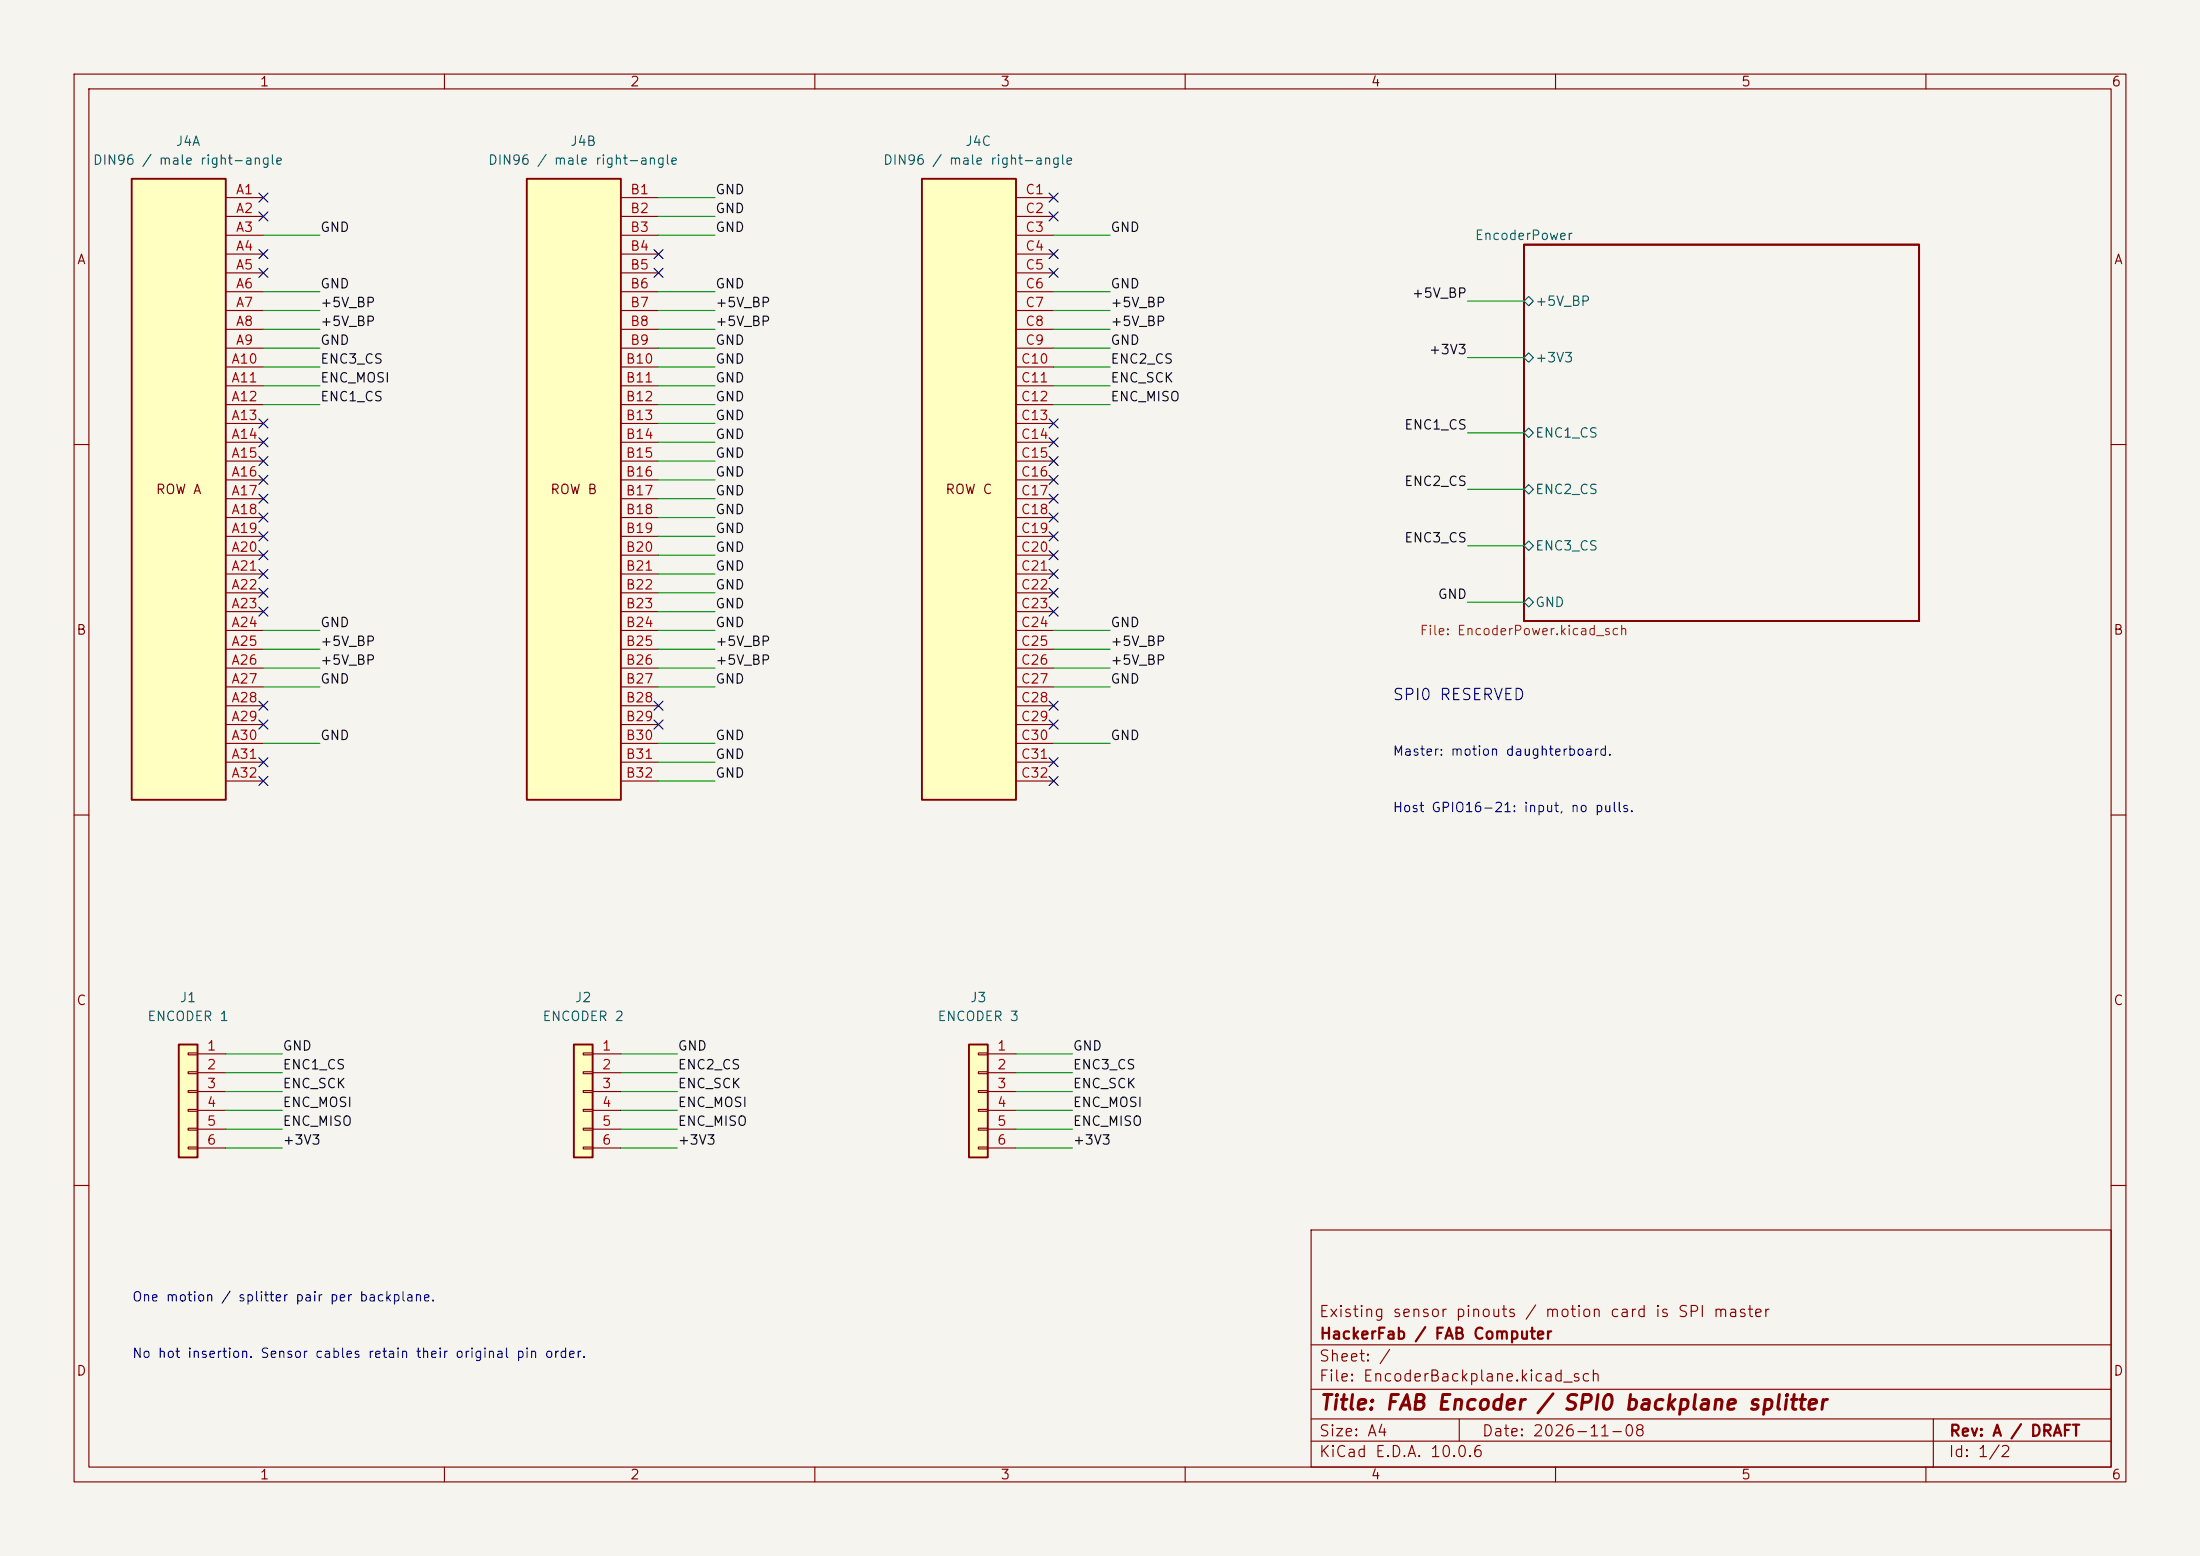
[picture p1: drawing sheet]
<svg xmlns="http://www.w3.org/2000/svg" width="297mm" height="210mm" viewBox="0 0 297 210" stroke-linecap="round" stroke-linejoin="round" font-family="sans-serif">
<path d="M0 0h297v210h-297z" fill="#f5f4ef" stroke="#f5f4ef" stroke-width=".14"/>
<g fill="none" stroke="#840000" stroke-width=".15">
<path d="M10 10h277v190h-277zM12 12h273v186h-273zM60 10v2M110 10v2M160 10v2M210 10v2M260 10v2M10 60h2M285 60h2M10 110h2M285 110h2M10 160h2"/>
<path d="M177 166h108v32h-108zM285 160h2M60 198v2M110 198v2M160 198v2M177 194.5h108M177 191.5h108M177 187.5h108M177 181.5h108M197 191.5v3M210 198v2M260 198v2"/>
<path d="M261 191.5v6.5"/>
</g>
<path d="M205.7 33h53.4v50.8h-53.4z" fill="none" stroke="#840000" stroke-width=".25"/>
<path d="M205.7 40.6l.7-.6 .6 .6-.6 .7zM205.7 48.3l.7-.7 .6 .7-.6 .6zM205.7 58.4l.7-.6 .6 .6-.6 .7zM205.7 66l.7-.6 .6 .6-.6 .7zM205.7 73.7l.7-.7 .6 .7-.6 .6zM205.7 81.3l.7-.7 .6 .7-.6 .6z" fill="none" stroke="#006464" stroke-width=".15"/>
<path d="M17.8 24.1h12.7v83.9h-12.7z" fill="#ffffc2"/>
<path d="M17.8 24.1h12.7v83.9h-12.7z" fill="none" stroke="#840000" stroke-width=".25"/>
<g fill="none" stroke="#840000" stroke-width=".15">
<path d="M30.5 26.7h5.1M30.5 29.2h5.1M30.5 31.8h5.1M30.5 34.3h5.1M30.5 36.8h5.1M30.5 39.4h5.1M30.5 41.9h5.1M30.5 44.5h5.1M30.5 47h5.1M30.5 49.5h5.1M30.5 52.1h5.1M30.5 54.6h5.1"/>
<path d="M30.5 57.2h5.1M30.5 59.7h5.1M30.5 62.2h5.1M30.5 64.8h5.1M30.5 67.3h5.1M30.5 69.9h5.1M30.5 72.4h5.1M30.5 74.9h5.1M30.5 77.5h5.1M30.5 80h5.1M30.5 82.6h5.1M30.5 85.1h5.1"/>
<path d="M30.5 87.6h5.1M30.5 90.2h5.1M30.5 92.7h5.1M30.5 95.3h5.1M30.5 97.8h5.1M30.5 100.3h5.1M30.5 102.9h5.1M30.5 105.4h5.1"/>
</g>
<path d="M124.5 24.1h12.7v83.9h-12.7z" fill="#ffffc2"/>
<path d="M124.5 24.1h12.7v83.9h-12.7z" fill="none" stroke="#840000" stroke-width=".25"/>
<g fill="none" stroke="#840000" stroke-width=".15">
<path d="M137.2 26.7h5M137.2 29.2h5M137.2 31.8h5M137.2 34.3h5M137.2 36.8h5M137.2 39.4h5M137.2 41.9h5M137.2 44.5h5M137.2 47h5M137.2 49.5h5M137.2 52.1h5M137.2 54.6h5"/>
<path d="M137.2 57.2h5M137.2 59.7h5M137.2 62.2h5M137.2 64.8h5M137.2 67.3h5M137.2 69.9h5M137.2 72.4h5M137.2 74.9h5M137.2 77.5h5M137.2 80h5M137.2 82.6h5M137.2 85.1h5"/>
<path d="M137.2 87.6h5M137.2 90.2h5M137.2 92.7h5M137.2 95.3h5M137.2 97.8h5M137.2 100.3h5M137.2 102.9h5M137.2 105.4h5"/>
</g>
<path d="M71.1 24.1h12.7v83.9h-12.7z" fill="#ffffc2"/>
<path d="M71.1 24.1h12.7v83.9h-12.7z" fill="none" stroke="#840000" stroke-width=".25"/>
<g fill="none" stroke="#840000" stroke-width=".15">
<path d="M83.8 26.7h5.1M83.8 29.2h5.1M83.8 31.8h5.1M83.8 34.3h5.1M83.8 36.8h5.1M83.8 39.4h5.1M83.8 41.9h5.1M83.8 44.5h5.1M83.8 47h5.1M83.8 49.5h5.1M83.8 52.1h5.1M83.8 54.6h5.1"/>
<path d="M83.8 57.2h5.1M83.8 59.7h5.1M83.8 62.2h5.1M83.8 64.8h5.1M83.8 67.3h5.1M83.8 69.9h5.1M83.8 72.4h5.1M83.8 74.9h5.1M83.8 77.5h5.1M83.8 80h5.1M83.8 82.6h5.1M83.8 85.1h5.1"/>
<path d="M83.8 87.6h5.1M83.8 90.2h5.1M83.8 92.7h5.1M83.8 95.3h5.1M83.8 97.8h5.1M83.8 100.3h5.1M83.8 102.9h5.1M83.8 105.4h5.1"/>
</g>
<path d="M130.8 141h2.5v15.2h-2.5z" fill="#ffffc2"/>
<path d="M130.8 141h2.5v15.2h-2.5z" fill="none" stroke="#840000" stroke-width=".25"/>
<path d="M132.1 142.1h1.2v.3h-1.2zM132.1 144.7h1.2v.2h-1.2zM132.1 147.2h1.2v.2h-1.2zM132.1 149.7h1.2v.3h-1.2zM132.1 152.3h1.2v.2h-1.2zM132.1 154.8h1.2v.3h-1.2zM133.3 142.2h3.9M133.3 144.8h3.9M133.3 147.3h3.9M133.3 149.9h3.9M133.3 152.4h3.9M133.3 154.9h3.9" fill="none" stroke="#840000" stroke-width=".15"/>
<path d="M77.5 141h2.5v15.2h-2.5z" fill="#ffffc2"/>
<path d="M77.5 141h2.5v15.2h-2.5z" fill="none" stroke="#840000" stroke-width=".25"/>
<path d="M78.7 142.1h1.3v.3h-1.3zM78.7 144.7h1.3v.2h-1.3zM78.7 147.2h1.3v.2h-1.3zM78.7 149.7h1.3v.3h-1.3zM78.7 152.3h1.3v.2h-1.3zM78.7 154.8h1.3v.3h-1.3zM80 142.2h3.8M80 144.8h3.8M80 147.3h3.8M80 149.9h3.8M80 152.4h3.8M80 154.9h3.8" fill="none" stroke="#840000" stroke-width=".15"/>
<path d="M24.1 141h2.6v15.2h-2.6z" fill="#ffffc2"/>
<path d="M24.1 141h2.6v15.2h-2.6z" fill="none" stroke="#840000" stroke-width=".25"/>
<path d="M25.4 142.1h1.3v.3h-1.3zM25.4 144.7h1.3v.2h-1.3zM25.4 147.2h1.3v.2h-1.3zM25.4 149.7h1.3v.3h-1.3zM25.4 152.3h1.3v.2h-1.3zM25.4 154.8h1.3v.3h-1.3zM26.7 142.2h3.8M26.7 144.8h3.8M26.7 147.3h3.8M26.7 149.9h3.8M26.7 152.4h3.8M26.7 154.9h3.8" fill="none" stroke="#840000" stroke-width=".15"/>
<g fill="none" stroke="#009600" stroke-width=".15">
<path d="M35.6 31.8h7.6M35.6 39.4h7.6M88.9 31.8h7.6M88.9 39.4h7.6M88.9 26.7h7.6M88.9 29.2h7.6M142.2 31.8h7.7M142.2 39.4h7.7M35.6 54.6h7.6M35.6 41.9h7.6M35.6 44.5h7.6M35.6 47h7.6"/>
<path d="M35.6 49.5h7.6M35.6 52.1h7.6M88.9 54.6h7.6M88.9 57.2h7.6M88.9 59.7h7.6M88.9 41.9h7.6M88.9 44.5h7.6M88.9 47h7.6M88.9 49.5h7.6M88.9 52.1h7.6M142.2 54.6h7.7M142.2 41.9h7.7"/>
<path d="M142.2 44.5h7.7M142.2 47h7.7M142.2 49.5h7.7M142.2 52.1h7.7M198.1 40.6h7.6M198.1 48.3h7.6M198.1 58.4h7.6M88.9 67.3h7.6M88.9 72.4h7.6M88.9 74.9h7.6M88.9 77.5h7.6M88.9 62.2h7.6"/>
<path d="M88.9 64.8h7.6M88.9 69.9h7.6M198.1 66h7.6M198.1 73.7h7.6M35.6 85.1h7.6M35.6 87.6h7.6M35.6 90.2h7.6M35.6 92.7h7.6M88.9 80h7.6M88.9 82.6h7.6M88.9 85.1h7.6M88.9 87.6h7.6"/>
<path d="M88.9 90.2h7.6M88.9 92.7h7.6M142.2 85.1h7.7M142.2 87.6h7.7M142.2 90.2h7.7M142.2 92.7h7.7M198.1 81.3h7.6M35.6 100.3h7.6M88.9 100.3h7.6M88.9 102.9h7.6M88.9 105.4h7.6M142.2 100.3h7.7"/>
<path d="M30.5 147.3h7.6M30.5 149.9h7.6M30.5 152.4h7.6M30.5 154.9h7.6M30.5 144.8h7.6M30.5 142.2h7.6M83.8 147.3h7.6M83.8 149.9h7.6M83.8 152.4h7.6M83.8 154.9h7.6M83.8 144.8h7.6M83.8 142.2h7.6"/>
<path d="M137.2 147.3h7.6M137.2 149.9h7.6M137.2 152.4h7.6M137.2 154.9h7.6M137.2 144.8h7.6M137.2 142.2h7.6"/>
</g>
<g fill="none" stroke="#000084" stroke-width=".15">
<path d="M35 36.2l1.2 1.2M35 33.7l1.2 1.2M35 28.6l1.2 1.2M35 26.1l1.2 1.2M36.2 36.2l-1.2 1.2M36.2 33.7l-1.2 1.2M36.2 28.6l-1.2 1.2M36.2 26.1l-1.2 1.2M88.3 36.2l1.2 1.2M88.3 33.7l1.2 1.2M89.5 36.2l-1.2 1.2M89.5 33.7l-1.2 1.2"/>
<path d="M141.6 36.2l1.2 1.2M141.6 26.1l1.2 1.2M141.6 28.6l1.2 1.2M141.6 33.7l1.2 1.2M142.8 36.2l-1.2 1.2M142.8 26.1l-1.2 1.2M142.8 28.6l-1.2 1.2M142.8 33.7l-1.2 1.2M35 59.1l1.2 1.2M35 56.5l1.2 1.3M36.2 59.1l-1.2 1.2M36.2 56.5l-1.2 1.3"/>
<path d="M141.6 56.5l1.2 1.3M141.6 59.1l1.2 1.2M142.8 56.5l-1.2 1.3M142.8 59.1l-1.2 1.2M35 76.9l1.2 1.2M35 71.8l1.2 1.2M35 64.2l1.2 1.2M35 61.6l1.2 1.2M35 69.2l1.2 1.3M35 74.3l1.2 1.2M35 66.7l1.2 1.2M35 79.4l1.2 1.2"/>
<path d="M36.2 76.9l-1.2 1.2M36.2 71.8l-1.2 1.2M36.2 64.2l-1.2 1.2M36.2 61.6l-1.2 1.2M36.2 69.2l-1.2 1.3M36.2 74.3l-1.2 1.2M36.2 66.7l-1.2 1.2M36.2 79.4l-1.2 1.2M141.6 64.2l1.2 1.2M141.6 66.7l1.2 1.2M141.6 69.2l1.2 1.3M141.6 61.6l1.2 1.2"/>
<path d="M141.6 71.8l1.2 1.2M141.6 74.3l1.2 1.2M141.6 76.9l1.2 1.2M141.6 79.4l1.2 1.2M142.8 64.2l-1.2 1.2M142.8 66.7l-1.2 1.2M142.8 69.2l-1.2 1.3M142.8 61.6l-1.2 1.2M142.8 71.8l-1.2 1.2M142.8 74.3l-1.2 1.2M142.8 76.9l-1.2 1.2M142.8 79.4l-1.2 1.2"/>
<path d="M35 97.2l1.2 1.2M35 94.6l1.2 1.3M35 81.9l1.2 1.3M36.2 97.2l-1.2 1.2M36.2 94.6l-1.2 1.3M36.2 81.9l-1.2 1.3M88.3 94.6l1.2 1.3M88.3 97.2l1.2 1.2M89.5 94.6l-1.2 1.3M89.5 97.2l-1.2 1.2M141.6 81.9l1.2 1.3M141.6 94.6l1.2 1.3"/>
<path d="M141.6 97.2l1.2 1.2M142.8 81.9l-1.2 1.3M142.8 94.6l-1.2 1.3M142.8 97.2l-1.2 1.2M35 102.3l1.2 1.2M35 104.8l1.2 1.2M36.2 102.3l-1.2 1.2M36.2 104.8l-1.2 1.2M141.6 102.3l1.2 1.2M141.6 104.8l1.2 1.2M142.8 102.3l-1.2 1.2M142.8 104.8l-1.2 1.2"/>
</g>
<text font-size="2" fill="#840000" x="178" y="190.8">Title: FAB Encoder / SPI0 backplane splitter</text>
<text font-size="1.5" fill="#0000c2" x="187.9" y="94.9">SPI0 RESERVED</text>
<g font-size="1.5" fill="#840000">
<text x="178" y="178.1">Existing sensor pinouts / motion card is SPI master</text>
<text x="178" y="184.1">Sheet: /</text>
<text x="178" y="181.1">HackerFab / FAB Computer</text>
<text x="178" y="186.8">File: EncoderBackplane.kicad_sch</text>
<text x="178" y="197">KiCad E.D.A. 10.0.6</text>
<text x="178" y="194.2">Size: A4</text>
<text x="200" y="194.2">Date: 2026-11-08</text>
<text x="263" y="197">Id: 1/2</text>
<text x="263" y="194.2">Rev: A / DRAFT</text>
</g>
<g font-size="1.3" fill="#840000">
<text x="35" y="12">1</text>
<text x="85" y="12">2</text>
<text x="135" y="12">3</text>
<text x="185" y="12">4</text>
<text x="235" y="12">5</text>
<text x="285" y="12">6</text>
<text x="10.3" y="36">A</text>
<text x="285.3" y="36">A</text>
<text x="20.9" y="67">ROW A</text>
<text x="74.2" y="67">ROW B</text>
<text x="127.5" y="67">ROW C</text>
<text x="10.2" y="86">B</text>
<text x="285.2" y="86">B</text>
<text x="10.2" y="136">C</text>
<text x="285.2" y="136">C</text>
<text x="10.2" y="186">D</text>
<text x="285.2" y="186">D</text>
<text x="35" y="200">1</text>
<text x="85" y="200">2</text>
<text x="135" y="200">3</text>
<text x="185" y="200">4</text>
<text x="235" y="200">5</text>
<text x="285" y="200">6</text>
</g>
<g font-size="1.3" fill="#006464">
<text x="12.5" y="22.6">DIN96 / male right-angle</text>
<text x="23.6" y="20">J4A</text>
<text x="65.8" y="22.6">DIN96 / male right-angle</text>
<text x="76.9" y="20">J4B</text>
<text x="119.1" y="22.6">DIN96 / male right-angle</text>
<text x="130.2" y="20">J4C</text>
<text x="199" y="32.7">EncoderPower</text>
<text x="207.2" y="41.6">+5V_BP</text>
<text x="207.2" y="49.2">+3V3</text>
<text x="207.2" y="59.4">ENC1_CS</text>
<text x="207.2" y="67">ENC2_CS</text>
<text x="207.2" y="74.6">ENC3_CS</text>
<text x="207.2" y="82.2">GND</text>
<text x="24.2" y="135.6">J1</text>
<text x="77.5" y="135.6">J2</text>
<text x="130.9" y="135.6">J3</text>
<text x="19.8" y="138.1">ENCODER 1</text>
<text x="73.1" y="138.1">ENCODER 2</text>
<text x="126.5" y="138.1">ENCODER 3</text>
</g>
<g font-size="1.3" fill="#a90000">
<text x="31.7" y="26.5">A1</text>
<text x="31.7" y="29.1">A2</text>
<text x="85" y="26.5">B1</text>
<text x="85" y="29.1">B2</text>
<text x="138.3" y="26.5">C1</text>
<text x="138.3" y="29.1">C2</text>
<text x="31.7" y="31.6">A3</text>
<text x="31.7" y="34.2">A4</text>
<text x="85" y="31.6">B3</text>
<text x="85" y="34.2">B4</text>
<text x="138.3" y="31.6">C3</text>
<text x="138.3" y="34.2">C4</text>
<text x="31.7" y="36.7">A5</text>
<text x="31.7" y="39.2">A6</text>
<text x="31.7" y="41.8">A7</text>
<text x="85" y="36.7">B5</text>
<text x="85" y="39.2">B6</text>
<text x="85" y="41.8">B7</text>
<text x="138.3" y="36.7">C5</text>
<text x="138.3" y="39.2">C6</text>
<text x="138.3" y="41.8">C7</text>
<text x="31.7" y="44.3">A8</text>
<text x="31.7" y="46.9">A9</text>
<text x="85" y="44.3">B8</text>
<text x="85" y="46.9">B9</text>
<text x="138.3" y="44.3">C8</text>
<text x="138.3" y="46.9">C9</text>
<text x="31.1" y="49.4">A10</text>
<text x="31.1" y="51.9">A11</text>
<text x="84.4" y="49.4">B10</text>
<text x="84.4" y="51.9">B11</text>
<text x="137.7" y="49.4">C10</text>
<text x="137.7" y="51.9">C11</text>
<text x="31.1" y="54.5">A12</text>
<text x="31.1" y="57">A13</text>
<text x="31.1" y="59.6">A14</text>
<text x="84.4" y="54.5">B12</text>
<text x="84.4" y="57">B13</text>
<text x="84.4" y="59.6">B14</text>
<text x="137.7" y="54.5">C12</text>
<text x="137.7" y="57">C13</text>
<text x="137.7" y="59.6">C14</text>
<text x="31.1" y="62.1">A15</text>
<text x="31.1" y="64.6">A16</text>
<text x="84.4" y="62.1">B15</text>
<text x="84.4" y="64.6">B16</text>
<text x="137.7" y="62.1">C15</text>
<text x="137.7" y="64.6">C16</text>
<text x="31.1" y="67.2">A17</text>
<text x="31.1" y="69.7">A18</text>
<text x="84.4" y="67.2">B17</text>
<text x="84.4" y="69.7">B18</text>
<text x="137.7" y="67.2">C17</text>
<text x="137.7" y="69.7">C18</text>
<text x="31.1" y="72.3">A19</text>
<text x="31.1" y="74.8">A20</text>
<text x="31.1" y="77.3">A21</text>
<text x="84.4" y="72.3">B19</text>
<text x="84.4" y="74.8">B20</text>
<text x="84.4" y="77.3">B21</text>
<text x="137.7" y="72.3">C19</text>
<text x="137.7" y="74.8">C20</text>
<text x="137.7" y="77.3">C21</text>
<text x="31.1" y="79.9">A22</text>
<text x="31.1" y="82.4">A23</text>
<text x="84.4" y="79.9">B22</text>
<text x="84.4" y="82.4">B23</text>
<text x="137.7" y="79.9">C22</text>
<text x="137.7" y="82.4">C23</text>
<text x="31.1" y="85">A24</text>
<text x="31.1" y="87.5">A25</text>
<text x="84.4" y="85">B24</text>
<text x="84.4" y="87.5">B25</text>
<text x="137.7" y="85">C24</text>
<text x="137.7" y="87.5">C25</text>
<text x="31.1" y="90">A26</text>
<text x="31.1" y="92.6">A27</text>
<text x="31.1" y="95.1">A28</text>
<text x="84.4" y="90">B26</text>
<text x="84.4" y="92.6">B27</text>
<text x="84.4" y="95.1">B28</text>
<text x="137.7" y="90">C26</text>
<text x="137.7" y="92.6">C27</text>
<text x="137.7" y="95.1">C28</text>
<text x="31.1" y="97.7">A29</text>
<text x="31.1" y="100.2">A30</text>
<text x="84.4" y="97.7">B29</text>
<text x="84.4" y="100.2">B30</text>
<text x="137.7" y="97.7">C29</text>
<text x="137.7" y="100.2">C30</text>
<text x="31.1" y="102.7">A31</text>
<text x="31.1" y="105.3">A32</text>
<text x="84.4" y="102.7">B31</text>
<text x="84.4" y="105.3">B32</text>
<text x="137.7" y="102.7">C31</text>
<text x="137.7" y="105.3">C32</text>
<text x="27.8" y="142.1">1</text>
<text x="81.2" y="142.1">1</text>
<text x="134.5" y="142.1">1</text>
<text x="27.8" y="144.6">2</text>
<text x="27.8" y="147.2">3</text>
<text x="27.8" y="149.7">4</text>
<text x="81.2" y="144.6">2</text>
<text x="81.2" y="147.2">3</text>
<text x="81.2" y="149.7">4</text>
<text x="134.5" y="144.6">2</text>
<text x="134.5" y="147.2">3</text>
<text x="134.5" y="149.7">4</text>
<text x="27.8" y="152.3">5</text>
<text x="27.8" y="154.8">6</text>
<text x="81.2" y="152.3">5</text>
<text x="81.2" y="154.8">6</text>
<text x="134.5" y="152.3">5</text>
<text x="134.5" y="154.8">6</text>
</g>
<g font-size="1.3" fill="#0f0f0f">
<text x="96.5" y="26.5">GND</text>
<text x="96.5" y="29.1">GND</text>
<text x="43.2" y="31.6">GND</text>
<text x="96.5" y="31.6">GND</text>
<text x="149.8" y="31.6">GND</text>
<text x="43.2" y="39.2">GND</text>
<text x="43.2" y="41.8">+5V_BP</text>
<text x="96.5" y="39.2">GND</text>
<text x="96.5" y="41.8">+5V_BP</text>
<text x="149.8" y="39.2">GND</text>
<text x="149.8" y="41.8">+5V_BP</text>
<text x="190.5" y="40.5">+5V_BP</text>
<text x="43.2" y="46.9">GND</text>
<text x="43.2" y="44.3">+5V_BP</text>
<text x="96.5" y="44.3">+5V_BP</text>
<text x="96.5" y="46.9">GND</text>
<text x="149.8" y="46.9">GND</text>
<text x="149.8" y="44.3">+5V_BP</text>
<text x="43.2" y="49.4">ENC3_CS</text>
<text x="43.2" y="51.9">ENC_MOSI</text>
<text x="96.5" y="49.4">GND</text>
<text x="96.5" y="51.9">GND</text>
<text x="149.8" y="49.4">ENC2_CS</text>
<text x="149.8" y="51.9">ENC_SCK</text>
<text x="192.8" y="48.1">+3V3</text>
<text x="43.2" y="54.5">ENC1_CS</text>
<text x="96.5" y="57">GND</text>
<text x="96.5" y="54.5">GND</text>
<text x="96.5" y="59.6">GND</text>
<text x="149.8" y="54.5">ENC_MISO</text>
<text x="189.5" y="58.3">ENC1_CS</text>
<text x="96.5" y="64.6">GND</text>
<text x="96.5" y="62.1">GND</text>
<text x="189.5" y="65.9">ENC2_CS</text>
<text x="96.5" y="69.7">GND</text>
<text x="96.5" y="67.2">GND</text>
<text x="96.5" y="72.3">GND</text>
<text x="96.5" y="74.8">GND</text>
<text x="96.5" y="77.3">GND</text>
<text x="189.5" y="73.5">ENC3_CS</text>
<text x="96.5" y="79.9">GND</text>
<text x="96.5" y="82.4">GND</text>
<text x="194" y="81.2">GND</text>
<text x="43.2" y="85">GND</text>
<text x="43.2" y="87.5">+5V_BP</text>
<text x="96.5" y="85">GND</text>
<text x="96.5" y="87.5">+5V_BP</text>
<text x="149.8" y="87.5">+5V_BP</text>
<text x="149.8" y="85">GND</text>
<text x="43.2" y="90">+5V_BP</text>
<text x="43.2" y="92.6">GND</text>
<text x="96.5" y="90">+5V_BP</text>
<text x="96.5" y="92.6">GND</text>
<text x="149.8" y="92.6">GND</text>
<text x="149.8" y="90">+5V_BP</text>
<text x="43.2" y="100.2">GND</text>
<text x="96.5" y="100.2">GND</text>
<text x="149.8" y="100.2">GND</text>
<text x="96.5" y="105.3">GND</text>
<text x="96.5" y="102.7">GND</text>
<text x="38.1" y="142.1">GND</text>
<text x="91.4" y="142.1">GND</text>
<text x="144.8" y="142.1">GND</text>
<text x="38.1" y="147.2">ENC_SCK</text>
<text x="38.1" y="149.7">ENC_MOSI</text>
<text x="38.1" y="144.7">ENC1_CS</text>
<text x="91.4" y="144.7">ENC2_CS</text>
<text x="91.4" y="147.2">ENC_SCK</text>
<text x="91.4" y="149.7">ENC_MOSI</text>
<text x="144.8" y="144.7">ENC3_CS</text>
<text x="144.8" y="147.2">ENC_SCK</text>
<text x="144.8" y="149.7">ENC_MOSI</text>
<text x="38.1" y="152.3">ENC_MISO</text>
<text x="38.1" y="154.8">+3V3</text>
<text x="91.4" y="154.8">+3V3</text>
<text x="91.4" y="152.3">ENC_MISO</text>
<text x="144.8" y="154.8">+3V3</text>
<text x="144.8" y="152.3">ENC_MISO</text>
</g>
<text font-size="1.3" fill="#725600" x="191.6" y="86.1">File: EncoderPower.kicad_sch</text>
<g font-size="1.3" fill="#0000c2">
<text x="187.9" y="102.3">Master: motion daughterboard.</text>
<text x="187.9" y="109.9">Host GPIO16-21: input, no pulls.</text>
<text x="17.8" y="176">One motion / splitter pair per backplane.</text>
<text x="17.8" y="183.6">No hot insertion. Sensor cables retain their original pin order.</text>
</g>
</svg>
